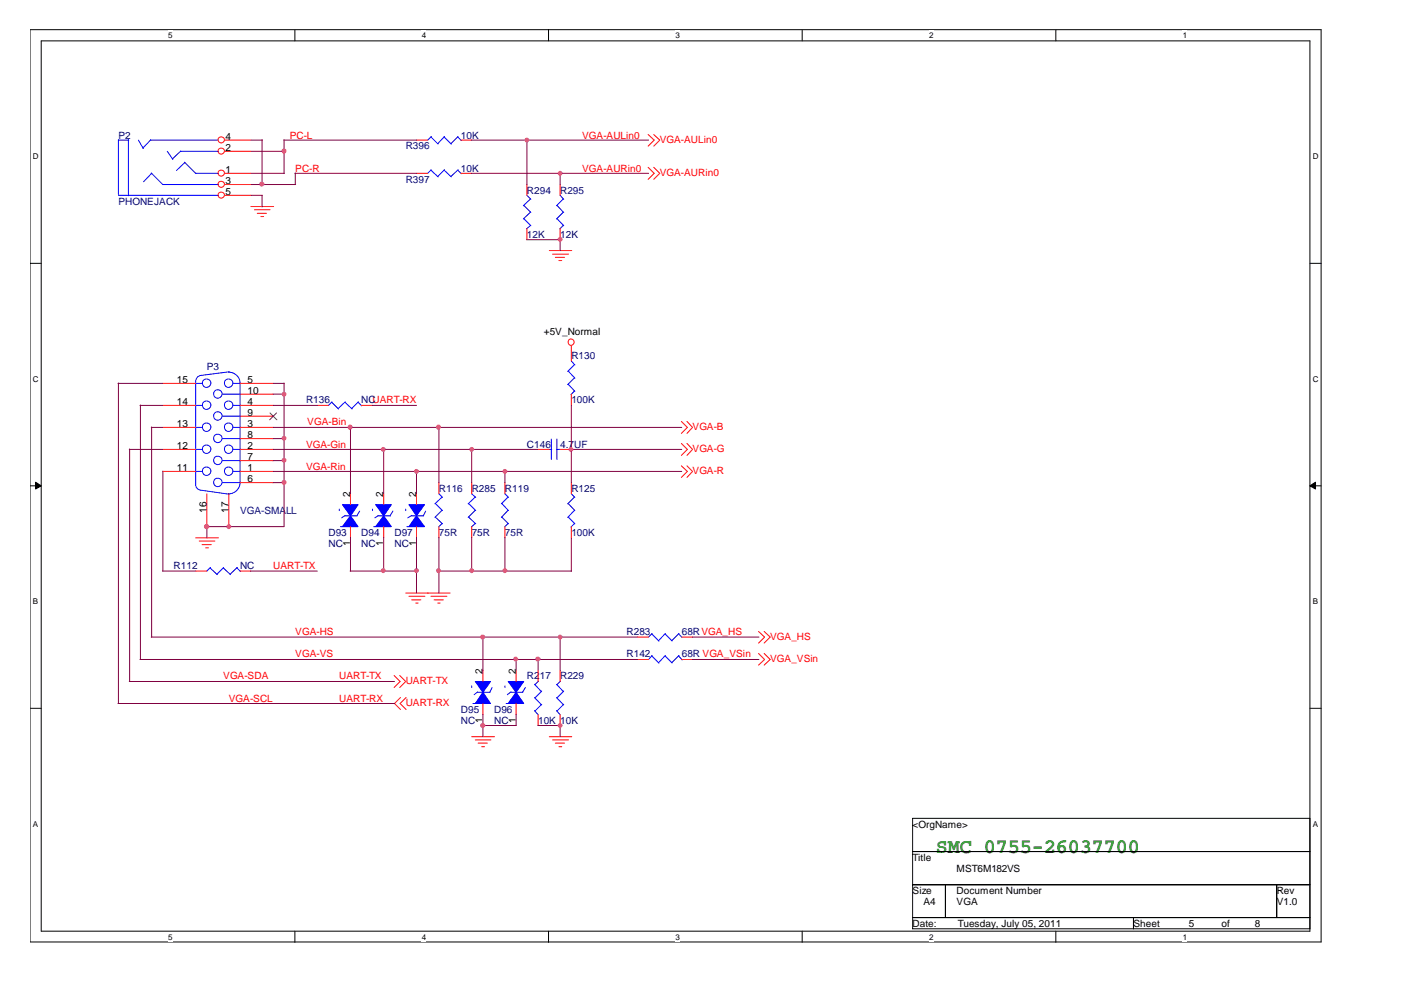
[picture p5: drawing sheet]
<svg xmlns="http://www.w3.org/2000/svg" width="297mm" height="210mm" viewBox="0 0 297 210" stroke-linecap="round" stroke-linejoin="round" font-family="sans-serif">
<path d="M6.3 6.3h273.3v193h-273.3zM8.7 8.7h268.5v188.3h-268.5z" fill="none" stroke="#000" stroke-width=".21"/>
<g fill="#fff">
<path d="M35.6 6.4h.9v2h-.9z"/>
<path d="M35.6 197.2h.9v2h-.9z"/>
</g>
<path d="M62.4 6.3v2.4M62.4 197v2.4" fill="none" stroke="#000" stroke-width=".21"/>
<g fill="#fff">
<path d="M89.2 6.4h1v2h-1z"/>
<path d="M89.2 197.2h1v2h-1z"/>
</g>
<path d="M116.1 6.3v2.4M116.1 197v2.4" fill="none" stroke="#000" stroke-width=".21"/>
<g fill="#fff">
<path d="M142.9 6.4h.9v2h-.9z"/>
<path d="M142.9 197.2h.9v2h-.9z"/>
</g>
<path d="M169.8 6.3v2.4M169.8 197v2.4" fill="none" stroke="#000" stroke-width=".21"/>
<g fill="#fff">
<path d="M196.6 6.4h.9v2h-.9z"/>
<path d="M196.6 197.2h.9v2h-.9z"/>
</g>
<path d="M223.4 6.3v2.4M223.4 197v2.4" fill="none" stroke="#000" stroke-width=".21"/>
<g fill="#fff">
<path d="M250.3 6.4h.9v2h-.9z"/>
<path d="M250.3 197.2h.9v2h-.9z"/>
<path d="M6.9 32.1h1.2v2h-1.2z"/>
<path d="M277.8 32.1h1.2v2h-1.2z"/>
<path d="M6.9 79.2h1.2v1.9h-1.2z"/>
<path d="M277.8 79.2h1.2v1.9h-1.2z"/>
</g>
<path d="M6.3 55.7h2.4M277.2 55.7h2.4" fill="none" stroke="#000" stroke-width=".21"/>
<g fill="#fff">
<path d="M6.9 126.3h1.1v1.9h-1.1z"/>
<path d="M277.8 126.3h1.1v1.9h-1.1z"/>
</g>
<path d="M6.3 102.8h2.4M277.2 102.8h2.4" fill="none" stroke="#000" stroke-width=".21"/>
<g fill="#000" stroke="#000" stroke-width=".21">
<path d="M7.5 102l1.2 .8-1.2 .7z" fill-rule="evenodd"/>
<path d="M277.2 102.8l1.2-.8v1.5z" fill-rule="evenodd"/>
</g>
<g fill="#fff">
<path d="M6.9 173.3h1.1v2h-1.1z"/>
<path d="M277.8 173.3h1.1v2h-1.1z"/>
</g>
<path d="M6.3 149.9h2.4M277.2 149.9h2.4M193.1 173.2h84.1v23.3h-84.1zM193.1 180.2h84.1M193.1 187.2h84.1M193.1 194.2h84.1M200.1 187.2v7M239.9 194.2v2.3M270.2 187.2v7" fill="none" stroke="#000" stroke-width=".21"/>
<g fill="none" stroke="#f00" stroke-width=".21">
<path d="M47.6 32h5.5M47.6 39h5.5M47.6 36.7h5.5M47.6 29.6h5.5M88.1 36.7h2.4M88.1 29.6h2.4M97.5 36.7h2.3M97.5 29.6h2.3M111.5 39v2.3M118.5 39v2.3M137.2 28.5l1.2 1.1-1.2 1.3M137.2 35.4l1.2 1.3-1.2 1.2"/>
<path d="M138.3 28.5l1.3 1.1-1.3 1.3M138.3 35.4l1.3 1.3-1.3 1.2M47.6 41.3h5.5M53.1 43.7h4.8M53.8 44.4h3.3M54.4 45.1h2M55.2 45.8h.6M111.5 48.4v2.3M116.2 53h4.8M116.9 53.8h3.4M117.5 54.5h2M118.3 55.1h.6"/>
<path d="M118.5 48.4v2.3M120.9 73.2v3.2M34.5 95.1h6.9M34.5 85.8h6.9M34.5 81.1h6.9M34.5 90.4h6.9M34.5 99.8h6.9M50.8 95.1h7M50.8 85.8h7M50.8 81.1h7M50.8 83.4h7M50.8 88.1h7"/>
<path d="M50.8 90.4h7M50.8 92.8h7M50.8 97.5h7M50.8 99.8h7M67.1 85.8h2.4M76.5 85.8h2.3M113.9 95.1h2.3M118.5 95.1h2.4M120.9 83.4v2.4M144.2 89.2l1.3 1.2-1.3 1.3M144.2 93.8l1.3 1.3-1.3 1.3M144.2 98.6l1.3 1.2-1.3 1.2"/>
<path d="M145.4 89.2l1.2 1.2-1.2 1.3M145.4 93.8l1.2 1.3-1.2 1.3M145.4 98.6l1.2 1.2-1.2 1.2M41.4 113.8h4.8M42.2 114.5h3.3M42.8 115.2h1.9M43.5 115.9h.6M43.8 104.5v6.9M48.4 104.5v6.9M50.8 102.1h7M74.2 104.5v2.3M74.2 111.4v2.4"/>
<path d="M81.2 104.5v2.3M81.2 111.4v2.4M88.1 104.5v2.3M88.1 111.4v2.4M92.9 102.1v2.4M92.9 111.4v2.4M99.8 102.1v2.4M99.8 111.4v2.4M106.8 102.1v2.4M106.8 111.4v2.4M120.9 102.1v2.4M120.9 111.4v2.4"/>
<path d="M41.4 120.8h2.4M50.8 120.8h2.3M85.9 125.5h9.3M86.5 126.2h3.4M87.1 126.9h2M88 127.6h.5M91.2 126.2h3.4M91.9 126.9h1.9M92.6 127.6h.5M134.9 139.5h2.3M134.9 134.8h2.3M144.3 139.5h2.3"/>
<path d="M144.3 134.8h2.3M160.5 133.6l1.3 1.2-1.3 1.3M160.5 138.3l1.3 1.2-1.3 1.2M161.7 133.6l1.3 1.2-1.3 1.3M161.7 138.3l1.3 1.2-1.3 1.2M83.4 142.9l1.3 1.3-1.3 1.3M84.6 142.9l1.3 1.3-1.3 1.3M84.8 147.6l-1.3 1.3 1.3 1.2M85.9 147.6l-1.2 1.3 1.2 1.2M99.8 155.9h4.8M100.6 156.6h3.3M101.2 157.2h1.9"/>
<path d="M101.9 158h.6M102.2 141.8v2.4M102.2 148.9v2.3M109.2 141.8v2.4M109.2 148.9v2.3M113.9 141.8v2.4M113.9 151.2v2.3M116.2 155.9h4.8M116.9 156.6h3.4M117.5 157.2h2M118.3 158h.6M118.5 141.8v2.4"/>
<path d="M118.5 151.2v2.3"/>
<circle cx="46.8" cy="32" r=".66"/>
<circle cx="46.8" cy="29.6" r=".66"/>
<circle cx="46.8" cy="36.6" r=".66"/>
<circle cx="46.8" cy="39" r=".66"/>
<circle cx="46.8" cy="41.3" r=".66"/>
<circle cx="120.8" cy="72.4" r=".66"/>
</g>
<g fill="#00f" stroke="#00f" stroke-width=".21">
<path d="M74.2 109.1l1.6 2.3h-3.3z" fill-rule="evenodd"/>
<path d="M72.5 106.8h3.3l-1.6 2.3z" fill-rule="evenodd"/>
<path d="M109.2 146.5l1.6 2.4h-3.3z" fill-rule="evenodd"/>
<path d="M107.5 144.2h3.3l-1.6 2.3z" fill-rule="evenodd"/>
<path d="M88.1 109.1l1.7 2.3h-3.3z" fill-rule="evenodd"/>
<path d="M86.5 106.8h3.3l-1.7 2.3z" fill-rule="evenodd"/>
<path d="M81.2 109.1l1.6 2.3h-3.3z" fill-rule="evenodd"/>
<path d="M79.5 106.8h3.3l-1.6 2.3z" fill-rule="evenodd"/>
<path d="M102.2 146.5l1.6 2.4h-3.2z" fill-rule="evenodd"/>
<path d="M100.6 144.2h3.2l-1.6 2.3z" fill-rule="evenodd"/>
</g>
<g fill="none" stroke="#00f" stroke-width=".21">
<path d="M25.1 29.6h2.2M25.1 29.6v11.6M27.2 29.5v11.9M29.3 29.6l1 1.8M31.8 29.6h14.4M31.9 29.6l-1.7 1.7M32 36.6l2.5 2.4h11.7M32.1 36.7l-1.7 1.8M35.4 32l1.2 1.7M38.2 32h8M38.3 31.9l-1.8 1.7M39 34.3l2.4 2.4h4.8"/>
<path d="M39.1 34.4l-1.8 1.7M91.2 29l1.5 1.5M91.2 36l1.5 1.4M91.3 28.9l-.8 .7M91.3 35.9l-.8 .8M94 29l1.5 1.5M94 36l1.5 1.4M94.1 28.9l-1.5 1.5M94.1 35.9l-1.5 1.5M96.9 29l.7 .7M96.9 36l.7 .8M96.9 28.9l-1.5 1.5"/>
<path d="M96.9 35.9l-1.5 1.5M25.1 41.3h21.1M110.8 43.4l1.6 1.6M110.8 46.2l1.6 1.6M111.5 41.3l.9 .9M112.3 42.1l-1.6 1.4M112.3 44.9l-1.6 1.4M112.3 47.7l-.9 .7M117.9 43.4l1.4 1.6M117.9 46.2l1.4 1.6M118.5 41.3l.8 .9M119.2 42.1l-1.4 1.4"/>
<path d="M119.2 44.9l-1.4 1.4M119.2 47.7l-.8 .7M42.5 79.4a1.28 1.28 0 0 0-1.1 1.4M48.3 78.8a2.37 2.37 0 0 1 2.5 2.2v21.1M48.5 78.7l-5.9 .7M120.2 78.5l1.5 1.5M120.9 76.4l.8 .8M121.6 77.1l-1.5 1.5M121.6 79.9l-1.5 1.5M41.3 95.1h1.5M41.3 85.8h1.5M41.3 90.4h1.5"/>
<path d="M41.3 99.8h1.5M41.3 81.1h1.5M41.4 80.9v21.7M47.1 97.5h3.8M47.1 92.8h3.8M47.1 88.1h3.8M47.1 83.4h3.8M49.4 95.1h1.5M49.4 85.8h1.5M49.4 90.4h1.5M49.4 99.8h1.5M49.4 81.1h1.5"/>
<path d="M70.2 85.1l1.4 1.4M70.3 85l-.8 .8M73 85.1l1.5 1.4M73.1 85l-1.6 1.5M75.8 85.1l.7 .8M75.9 85l-1.5 1.5M116.2 95.1h.6M116.7 92.9v4.3M117.8 95.1h.7M117.9 92.9v4.3M120.2 81.3l1.5 1.5M121.6 82.7l-.8 .8"/>
<path d="M41.4 102.5a1.19 1.19 0 0 0 1.1 1.2M42.6 103.7l5.9 .9M47.1 102.1h3.8M50.8 102a2.42 2.42 0 0 1-2.5 2.5M71.8 107.7v.3M72.1 111.4h3.3M73 109.1h2.6M73.1 109.1l-.8 .5M74.2 108.4v.7M76.1 108.1l-.6 1M78.8 107.7v.3M79.1 111.4h3.3"/>
<path d="M80 109.1h2.6M80.1 109.1l-.8 .5M81.2 108.4v.7M83.1 108.1l-.6 1M85.9 107.7v.3M86.1 111.4h3.3M87 109.1h2.7M87.1 109.1l-.8 .5M88.1 108.4v.7M90.1 108.1l-.5 1M92.1 106.5l1.5 1.5M92.1 109.4l1.5 1.4"/>
<path d="M92.9 104.5l.7 .8M93.6 110.8l-.8 .7M93.6 105.2l-1.6 1.4M93.6 108l-1.6 1.5M99.1 106.5l1.6 1.5M99.1 109.4l1.6 1.4M99.8 104.5l.9 .8M100.6 105.2l-1.5 1.4M100.6 108l-1.5 1.5M100.6 110.8l-.9 .7M106.2 106.5l1.4 1.5M106.2 109.4l1.4 1.4"/>
<path d="M106.8 104.5l.8 .8M107.5 105.2l-1.4 1.4M107.5 108l-1.4 1.5M107.5 110.8l-.7 .7M120.2 106.5l1.5 1.5M120.2 109.4l1.5 1.4M120.9 104.5l.8 .8M121.6 105.2l-1.5 1.4M121.6 108l-1.5 1.5M121.6 110.8l-.8 .7M44.4 120.2l1.6 1.4M44.5 120.1l-.7 .7"/>
<path d="M47.2 120.2l1.6 1.4M47.3 120.1l-1.4 1.4M50.1 120.2l.8 .7M50.2 120.1l-1.5 1.4M137.9 138.8l1.5 1.5M137.9 134.1l1.5 1.6M138 138.7l-.8 .8M138 134l-.8 .8M140.7 138.8l1.5 1.5M140.7 134.1l1.5 1.6M140.8 138.7l-1.4 1.5M140.8 134l-1.4 1.6"/>
<path d="M143.6 138.8l.8 .8M143.6 134.1l.8 .8M143.7 138.7l-1.5 1.5M143.7 134l-1.5 1.6M99.8 145.1v.4M100.1 148.9h3.4M101 146.5h2.7M101.1 146.4l-.8 .6M102.2 145.7v.8M104.1 145.5l-.5 1M106.8 145.1v.4M107.1 148.9h3.4"/>
<path d="M108 146.5h2.7M108.1 146.4l-.7 .6M109.2 145.7v.8M111.2 145.5l-.6 1M113.1 150.4l.8 .8M113.1 147.6l1.5 1.5M113.1 144.8l1.5 1.5M114 144.1l-.8 .8M114.6 149l-1.4 1.5M114.6 146.2l-1.4 1.5M117.8 150.4l.7 .8M117.8 147.6l1.4 1.5"/>
<path d="M117.8 144.8l1.4 1.5M118.6 144.1l-.7 .8M119.3 149l-1.4 1.5M119.3 146.2l-1.4 1.5"/>
<circle cx="43.7" cy="85.7" r=".9"/>
<circle cx="43.7" cy="90.4" r=".9"/>
<circle cx="43.7" cy="99.7" r=".9"/>
<circle cx="43.7" cy="81.1" r=".9"/>
<circle cx="43.7" cy="95" r=".9"/>
<circle cx="46.1" cy="83.4" r=".9"/>
<circle cx="46.1" cy="88" r=".9"/>
<circle cx="46.1" cy="92.8" r=".9"/>
<circle cx="46.1" cy="97.4" r=".9"/>
<circle cx="48.4" cy="85.7" r=".9"/>
<circle cx="48.4" cy="90.4" r=".9"/>
<circle cx="48.4" cy="99.7" r=".9"/>
<circle cx="48.4" cy="95" r=".9"/>
<circle cx="48.4" cy="81.1" r=".9"/>
<circle cx="46.1" cy="102.1" r=".9"/>
</g>
<path d="M57.1 87.4l1.5 1.4M58.5 87.4l-1.4 1.4" fill="none" stroke="#804000" stroke-width=".21"/>
<g fill="none" stroke="#800040" stroke-width=".21">
<path d="M53.1 36.7h7.1M53.1 29.6h2.4M53.1 32h7.1M53.1 39h9.5M55.5 29.6v9.4M60 29.6h28.1M60.1 29.6v7.1M62.4 36.7h25.7M62.5 36.6v2.4M99.7 36.7h37.5M99.7 29.6h37.5M111.5 29.6v9.4"/>
<path d="M118.5 36.6v2.4M53.1 41.3h2.4M55.5 41.3v2.5M111.4 50.7h7.1M118.5 50.6v2.4M25 81.1h9.5M25.1 81v67.9M27.3 95.1h7.2M27.4 95v49.2M29.6 85.8h4.9M29.7 85.7v53.8M32 90.4h2.5"/>
<path d="M32.1 90.4v44.4M34.5 99.7v21.1M57.7 99.8h86.6M57.7 85.8h9.4M57.7 95.1h56.2M57.7 90.4h86.6M57.7 81.1h2.4M57.7 83.4h2.4M57.7 92.8h2.4M57.7 97.5h2.4M60.1 81v30.4h-16.4M74.2 90.4v14.1"/>
<path d="M78.7 85.8h9.4M81.2 95v9.5M88.1 99.7v4.8M92.9 90.4v11.7M99.8 95v7.1M106.8 99.7v2.4M120.8 95.1h23.5M120.9 85.8v16.3M43.8 111.4v2.4M57.7 102.1h2.4M74.2 113.7v7.1M81.2 113.7v7.1"/>
<path d="M88.1 113.7v11.8M92.9 113.7v11.8M99.8 113.7v7.1M106.8 113.7v7.1M120.9 113.8v7.1M29.6 139.5h105.3M32 134.8h102.9M34.4 120.8h7M53 120.8h14.1M74.1 120.8h14M92.8 120.8h28.1M102.2 134.7v7.1"/>
<path d="M109.2 139.5v2.3M113.9 139.5v2.3M118.5 134.7v7.1M146.5 134.8h14.1M146.5 139.5h14.1M25 148.9h58.5M27.3 144.2h56.2M102.2 151.1v4.8M109.2 151.1v2.4h-7.1M113.8 153.5h4.7M118.5 153.4v2.5"/>
</g>
<g fill="#f0f" stroke="#f0f" stroke-width=".21">
<circle cx="118.5" cy="50.6" r=".42"/>
<circle cx="111.5" cy="29.6" r=".42"/>
<circle cx="118.5" cy="36.7" r=".42"/>
<circle cx="60.1" cy="32" r=".45"/>
<circle cx="55.4" cy="39" r=".45"/>
<circle cx="88.1" cy="120.7" r=".42"/>
<circle cx="81.1" cy="120.7" r=".42"/>
<circle cx="88.1" cy="99.7" r=".42"/>
<circle cx="99.8" cy="120.7" r=".42"/>
<circle cx="81.1" cy="95.1" r=".42"/>
<circle cx="102.2" cy="134.8" r=".45"/>
<circle cx="92.8" cy="120.7" r=".42"/>
<circle cx="109.1" cy="139.5" r=".42"/>
<circle cx="99.8" cy="95.1" r=".42"/>
<circle cx="92.8" cy="90.4" r=".45"/>
<circle cx="74.1" cy="90.4" r=".45"/>
<circle cx="113.8" cy="139.5" r=".45"/>
<circle cx="118.5" cy="153.5" r=".42"/>
<circle cx="43.7" cy="111.4" r=".45"/>
<circle cx="48.4" cy="111.4" r=".42"/>
<circle cx="60.1" cy="102.1" r=".45"/>
<circle cx="106.8" cy="99.7" r=".42"/>
<circle cx="60.1" cy="83.4" r=".42"/>
<circle cx="118.5" cy="134.8" r=".42"/>
<circle cx="60.1" cy="92.7" r=".42"/>
<circle cx="60.1" cy="97.4" r=".42"/>
<circle cx="120.8" cy="95.1" r=".42"/>
<circle cx="106.8" cy="120.7" r=".42"/>
<circle cx="102.2" cy="153.5" r=".45"/>
</g>
<text font-size="4.4" fill="#008000" x="198" y="180.5">SMC 0755-26037700</text>
<g font-size="2.1" fill="#000080">
<text x="25.1" y="29.3">P2</text>
<text x="97.5" y="29.3">10K</text>
<text x="85.9" y="31.6">R396</text>
<text x="85.9" y="38.6">R397</text>
<text x="97.5" y="36.3">10K</text>
<text x="111.5" y="41">R294</text>
<text x="118.5" y="41">R295</text>
<text x="25.1" y="43.3">PHONEJACK</text>
<text x="111.5" y="50.3">12K</text>
<text x="118.5" y="50.3">12K</text>
<text x="120.9" y="76">R130</text>
<text x="43.8" y="78.3">P3</text>
<text x="64.8" y="85.4">R136</text>
<text x="76.5" y="85.4">NCUART-RX</text>
<text x="120.9" y="85.4">100K</text>
<text x="111.5" y="94.8">C146</text>
<text x="118.5" y="94.8">4.7</text>
<text x="121.5" y="94.8">UF</text>
<text x="92.9" y="104.1">R116</text>
<text x="99.8" y="104.1">R285</text>
<text x="106.8" y="104.1">R119</text>
<text x="120.9" y="104.1">R125</text>
<text x="50.8" y="108.7">VGA-SMA</text>
<text x="60.5" y="108.7">LL</text>
<text x="69.5" y="113.4">D93</text>
<text x="76.5" y="113.4">D94</text>
<text x="83.5" y="113.4">D97</text>
<text x="92.9" y="113.4">75R</text>
<text x="99.8" y="113.4">75R</text>
<text x="106.8" y="113.4">75R</text>
<text x="120.9" y="113.4">100K</text>
<text x="69.5" y="115.8">NC</text>
<text x="76.5" y="115.8">NC</text>
<text x="83.5" y="115.8">NC</text>
<text x="36.7" y="120.4">R112</text>
<text x="50.8" y="120.4">NC</text>
<text x="132.6" y="134.5">R283</text>
<text x="144.3" y="134.5">68RVGA_HS</text>
<text x="111.5" y="143.8">R217</text>
<text x="118.5" y="143.8">R229</text>
<text x="132.6" y="139.1">R142</text>
<text x="144.3" y="139.1">68R VGA_VSin</text>
<text x="97.5" y="150.8">D95</text>
<text x="97.5" y="153.2">NC</text>
<text x="104.6" y="150.8">D96</text>
<text x="104.6" y="153.2">NC</text>
<text x="113.9" y="153.2">10K</text>
<text x="118.5" y="153.2">10K</text>
</g>
<g font-size="2.1">
<text x="47.8" y="29.6">4</text>
<text x="47.8" y="31.9">2</text>
<text x="47.8" y="39">3</text>
<text x="47.8" y="41.2">5</text>
<text x="47.8" y="36.6">1</text>
<text x="115.1" y="70.9">+5V_Normal</text>
<text x="37.4" y="81">15</text>
<text x="52.4" y="81">5</text>
<text x="52.4" y="83.3">10</text>
<text x="37.4" y="85.7">14</text>
<text x="52.4" y="85.7">4</text>
<text x="52.4" y="88">9</text>
<text x="37.4" y="90.4">13</text>
<text x="37.4" y="95">12</text>
<text x="52.4" y="90.4">3</text>
<text x="52.4" y="92.7">8</text>
<text x="52.4" y="95">2</text>
<text x="37.4" y="99.7">11</text>
<text x="52.4" y="97.4">7</text>
<text x="52.4" y="99.7">1</text>
<text x="52.4" y="102">6</text>
<text x="74.1" y="105.2" transform="rotate(-90 74.1 105.2)">2</text>
<text x="81.1" y="105.2" transform="rotate(-90 81.1 105.2)">2</text>
<text x="88.1" y="105.2" transform="rotate(-90 88.1 105.2)">2</text>
<text x="43.7" y="108.6" transform="rotate(-90 43.7 108.6)">16</text>
<text x="48.3" y="108.6" transform="rotate(-90 48.3 108.6)">17</text>
<text x="74.1" y="115.5" transform="rotate(-90 74.1 115.5)">1</text>
<text x="81.1" y="115.5" transform="rotate(-90 81.1 115.5)">1</text>
<text x="88.1" y="115.5" transform="rotate(-90 88.1 115.5)">1</text>
<text x="102.1" y="142.6" transform="rotate(-90 102.1 142.6)">2</text>
<text x="109.1" y="142.6" transform="rotate(-90 109.1 142.6)">2</text>
<text x="102.1" y="152.9" transform="rotate(-90 102.1 152.9)">1</text>
<text x="109.1" y="152.9" transform="rotate(-90 109.1 152.9)">1</text>
<text x="193.1" y="175.1">&lt;OrgName&gt;</text>
<text x="193.1" y="182.1">Title</text>
<text x="202.4" y="184.4">MST6M182VS</text>
<text x="193.1" y="189.2">Size</text>
<text x="195.4" y="191.4">A4</text>
<text x="202.4" y="189.2">Document Number</text>
<text x="202.4" y="191.4">VGA</text>
<text x="270.2" y="189.2">Rev</text>
<text x="270.2" y="191.4">V1.0</text>
<text x="193.1" y="196.1">Date:</text>
<text x="202.7" y="196.1">Tuesday, July 05, 2011</text>
<text x="239.9" y="196.1">Sheet</text>
<text x="251.5" y="196.1">5</text>
<text x="258.5" y="196.1">of</text>
<text x="265.5" y="196.1">8</text>
</g>
<g font-size="2.1" fill="#f00">
<text x="61.3" y="29.3">PC-L</text>
<text x="123.2" y="29.3">VGA-AULin0</text>
<text x="139.6" y="30.2">VGA-AULin0</text>
<text x="62.5" y="36.3">PC-R</text>
<text x="123.2" y="36.3">VGA-AURin0</text>
<text x="139.6" y="37.3">VGA-AURin0</text>
<text x="64.8" y="94.8">VGA-Gin</text>
<text x="65" y="90">VGA-Bin</text>
<text x="146.6" y="90.9">VGA-B</text>
<text x="146.6" y="95.7">VGA-G</text>
<text x="64.8" y="99.4">VGA-Rin</text>
<text x="146.6" y="100.3">VGA-R</text>
<text x="57.8" y="120.4">UART-TX</text>
<text x="62.5" y="134.5">VGA-HS</text>
<text x="163" y="135.4">VGA_HS</text>
<text x="47.2" y="143.8">VGA-SDA</text>
<text x="62.5" y="139.1">VGA-VS</text>
<text x="71.8" y="143.8">UART-TX</text>
<text x="163" y="140.1">VGA_VSin</text>
<text x="48.4" y="148.4">VGA-SCL</text>
<text x="71.8" y="148.4">UART-RX</text>
<text x="85.9" y="144.7">UART-TX</text>
<text x="85.9" y="149.4">UART-RX</text>
</g>
<g font-size="1.7">
<text x="35.6" y="8.1">5</text>
<text x="89.2" y="8.1">4</text>
<text x="142.9" y="8.1">3</text>
<text x="196.6" y="8.1">2</text>
<text x="250.3" y="8.1">1</text>
<text x="6.9" y="33.7">D</text>
<text x="277.8" y="33.7">D</text>
<text x="6.9" y="80.8">C</text>
<text x="277.8" y="80.8">C</text>
<text x="6.9" y="127.9">B</text>
<text x="277.8" y="127.9">B</text>
<text x="6.9" y="174.9">A</text>
<text x="277.8" y="174.9">A</text>
<text x="35.6" y="198.8">5</text>
<text x="89.2" y="198.8">4</text>
<text x="142.9" y="198.8">3</text>
<text x="196.6" y="198.8">2</text>
<text x="250.3" y="198.8">1</text>
</g>
</svg>
